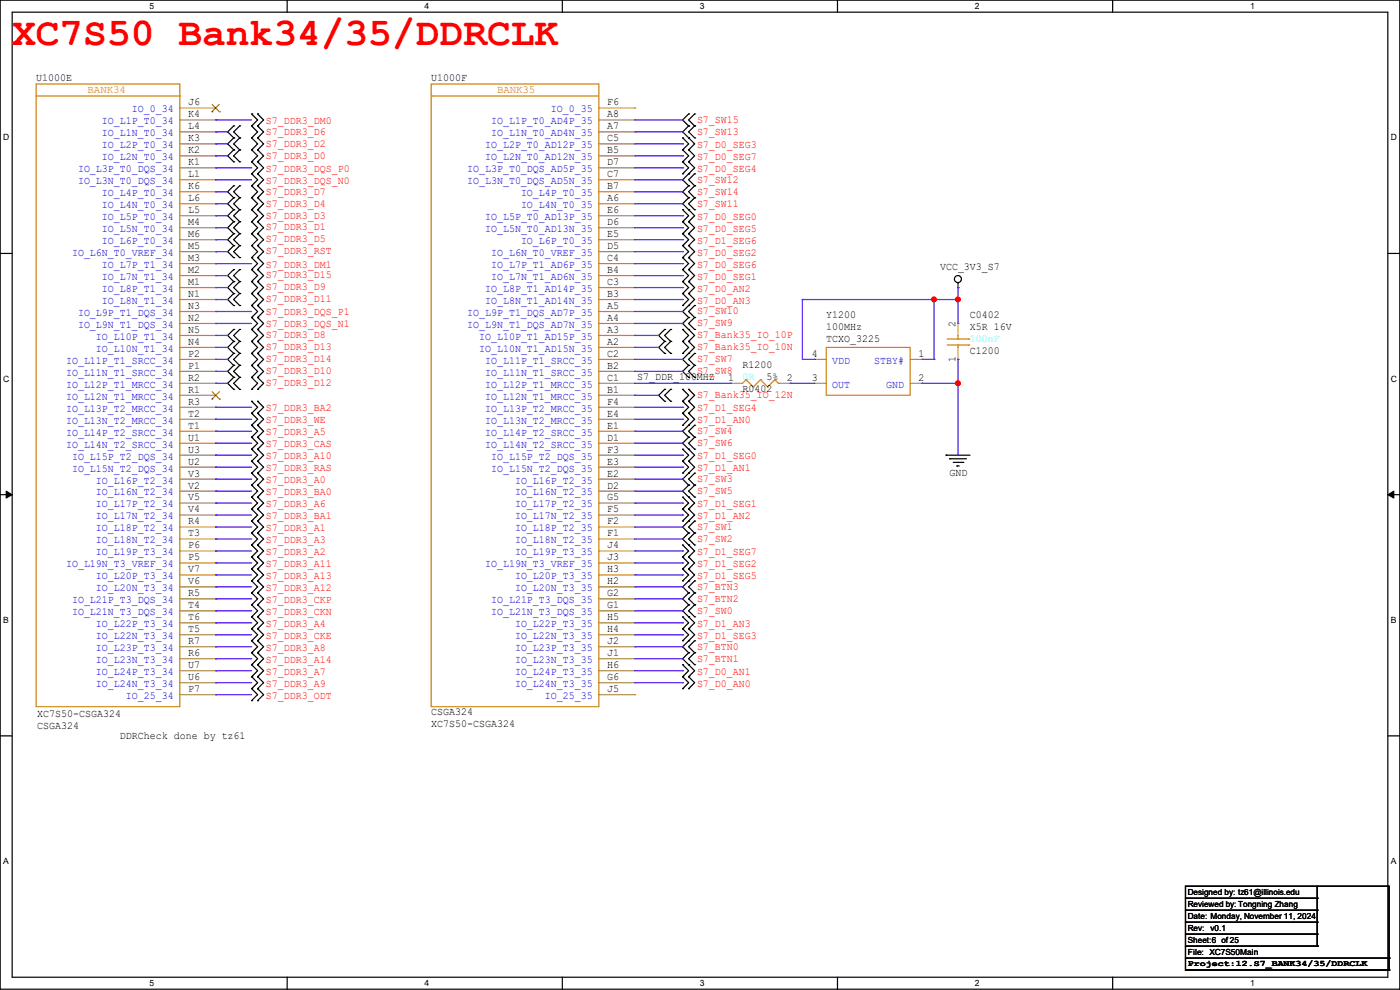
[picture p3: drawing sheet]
<svg xmlns="http://www.w3.org/2000/svg" width="297mm" height="210mm" viewBox="0 0 297 210" stroke-linecap="round" stroke-linejoin="round" font-family="sans-serif">
<path d="M0 0h297v209.8h-297zM2.6 2.6h291.8v204.7h-291.8z" fill="none" stroke="#000" stroke-width=".25"/>
<g fill="#fff">
<path d="M31.7 .3h1v2h-1z"/>
<path d="M31.7 207.6h1v1.9h-1z"/>
</g>
<path d="M60.9 0v2.6M60.9 207.3v2.5" fill="none" stroke="#000" stroke-width=".25"/>
<g fill="#fff">
<path d="M90.1 .3h1v2h-1z"/>
<path d="M90.1 207.6h1v1.9h-1z"/>
</g>
<path d="M119.3 0v2.6M119.3 207.3v2.5" fill="none" stroke="#000" stroke-width=".25"/>
<g fill="#fff">
<path d="M148.5 .3h.9v2h-.9z"/>
<path d="M148.5 207.6h.9v1.9h-.9z"/>
</g>
<path d="M177.7 0v2.6M177.7 207.3v2.5" fill="none" stroke="#000" stroke-width=".25"/>
<g fill="#fff">
<path d="M206.8 .3h1v2h-1z"/>
<path d="M206.8 207.6h1v1.9h-1z"/>
</g>
<path d="M236.1 0v2.6M236.1 207.3v2.5" fill="none" stroke="#000" stroke-width=".25"/>
<g fill="#fff">
<path d="M265.2 .3h1v2h-1z"/>
<path d="M265.2 207.6h1v1.9h-1z"/>
<path d="M.7 28.2h1.2v1.9h-1.2z"/>
<path d="M295.1 28.2h1.2v1.9h-1.2z"/>
<path d="M.7 79.3h1.2v2h-1.2z"/>
<path d="M295.1 79.3h1.2v2h-1.2z"/>
</g>
<path d="M0 53.8h2.6M294.4 53.8h2.6" fill="none" stroke="#000" stroke-width=".25"/>
<g fill="#fff">
<path d="M.7 130.5h1.2v2h-1.2z"/>
<path d="M295.1 130.5h1.1v2h-1.1z"/>
</g>
<path d="M0 104.9h2.6M294.4 104.9h2.6" fill="none" stroke="#000" stroke-width=".25"/>
<path d="M1.3 104.2l1.3 .7-1.3 .8zM294.4 104.9l1.3-.7v1.5z" fill="#000" stroke="#000" stroke-width=".21"/>
<g fill="#fff">
<path d="M.7 181.7h1.2v2h-1.2z"/>
<path d="M295.1 181.7h1.1v2h-1.1z"/>
</g>
<g fill="none" stroke="#000" stroke-width=".25">
<path d="M49.6 26.7h.1M49.6 29.3h.1M49.6 31.8h.1M49.6 34.3h.1M49.6 39.4h.1M49.6 26.7l-1.3 1.3 1.3 1.3M49.6 29.3l-1.3 1.2 1.3 1.3M49.6 31.8l-1.3 1.3 1.3 1.2M49.6 39.4l-1.3 1.3 1.3 1.3M50.8 29.3h.1M50.8 26.7h.1M50.8 31.8h.1"/>
<path d="M50.8 34.3h.1M50.8 39.4h.1M50.8 26.7l-1.2 1.3 1.2 1.3M50.8 31.8l-1.2 1.3 1.2 1.2M50.8 29.3l-1.2 1.2 1.2 1.3M50.8 39.4l-1.2 1.3 1.2 1.3M53.4 29.3h.1M53.4 26.7h.1M53.4 31.8h.1M53.4 34.3h.1M53.4 39.4h.1M53.4 36.9h.1"/>
<path d="M53.4 24.2h.1M53.4 31.8l1.3 1.3-1.3 1.2M53.4 26.7l1.3 1.3-1.3 1.3M53.4 34.3l1.3 1.3-1.3 1.3M53.4 24.2l1.3 1.2-1.3 1.3M53.4 29.3l1.3 1.2-1.3 1.3M53.4 39.4l1.3 1.3-1.3 1.3M53.4 36.9l1.3 1.2-1.3 1.3M54.7 29.3h.1M54.7 26.7h.1M54.7 31.8h.1M54.7 34.3h.1"/>
<path d="M54.7 39.4h.1M54.7 36.9h.1M54.7 24.2h.1M54.7 34.3l1.2 1.3-1.2 1.3M54.7 26.7l1.2 1.3-1.2 1.3M54.7 29.3l1.2 1.2-1.2 1.3M54.7 24.2l1.2 1.2-1.2 1.3M54.7 31.8l1.2 1.3-1.2 1.2M54.7 39.4l1.2 1.3-1.2 1.3M54.7 36.9l1.2 1.2-1.2 1.3M144.8 29.3h.1M144.8 31.8h.1"/>
<path d="M144.8 34.3h.1M144.8 36.9h.1M144.8 29.3l1.3 1.2-1.3 1.3M144.8 31.8l1.3 1.3-1.3 1.2M144.8 34.3l1.3 1.3-1.3 1.3M146.1 24.2h.1M146.1 26.7h.1M146.1 29.3h.1M146.1 36.9h.1M146.1 39.4h.1M146.1 31.8h.1M146.1 34.3h.1"/>
<path d="M146.1 24.2l-1.3 1.2 1.3 1.3M146.1 26.7l-1.3 1.3 2.6 2.5-1.3 1.3M146.1 39.4l-1.3 1.3 1.3 1.3M146.1 34.3l1.3 1.3-2.6 2.5 1.3 1.3M146.1 31.8l1.3 1.3-1.3 1.2M147.4 26.7h.1M147.4 24.2h.1M147.4 29.3h.1M147.4 39.4h.1M147.4 36.9h.1M147.4 24.2l-1.3 1.2 1.3 1.3M147.4 26.7l-1.3 1.3 1.3 1.3"/>
<path d="M147.4 39.4l-1.3 1.3 1.3 1.3M147.4 36.9l-1.3 1.2 1.3 1.3M49.6 42h.1M49.6 44.5h.1M49.6 47h.1M49.6 49.6h.1M49.6 52.1h.1M49.6 54.7h.1M49.6 57.2h.1M49.6 59.7h.1M49.6 47l-1.3 1.3 1.3 1.3M49.6 42l-1.3 1.2 1.3 1.3"/>
<path d="M49.6 49.6l-1.3 1.2 1.3 1.3M49.6 44.5l-1.3 1.3 1.3 1.2M49.6 52.1l-1.3 1.3 1.3 1.3M49.6 57.2l-1.3 1.3 1.3 1.2M49.6 59.7l-1.3 1.3 1.3 1.3M50.8 42h.1M50.8 44.5h.1M50.8 47h.1M50.8 49.6h.1M50.8 52.1h.1M50.8 54.7h.1M50.8 59.7h.1"/>
<path d="M50.8 57.2h.1M50.8 44.5l-1.2 1.3 1.2 1.2M50.8 42l-1.2 1.2 1.2 1.3M50.8 47l-1.2 1.3 1.2 1.3M50.8 49.6l-1.2 1.2 1.2 1.3M50.8 52.1l-1.2 1.3 1.2 1.3M50.8 57.2l-1.2 1.3 1.2 1.2M50.8 59.7l-1.2 1.3 1.2 1.3M53.4 42h.1M53.4 44.5h.1M53.4 47h.1M53.4 49.6h.1"/>
<path d="M53.4 52.1h.1M53.4 54.7h.1M53.4 59.7h.1M53.4 57.2h.1M53.4 44.5l1.3 1.3-1.3 1.2M53.4 47l1.3 1.3-1.3 1.3M53.4 42l1.3 1.2-1.3 1.3M53.4 49.6l1.3 1.2-1.3 1.3M53.4 52.1l1.3 1.3-1.3 1.3M53.4 54.7l1.3 1.2-1.3 1.3M53.4 57.2l1.3 1.3-1.3 1.2M53.4 59.7l1.3 1.3-1.3 1.3"/>
<path d="M54.7 42h.1M54.7 44.5h.1M54.7 47h.1M54.7 49.6h.1M54.7 52.1h.1M54.7 54.7h.1M54.7 59.7h.1M54.7 57.2h.1M54.7 47l1.2 1.3-1.2 1.3M54.7 49.6l1.2 1.2-1.2 1.3M54.7 42l1.2 1.2-1.2 1.3M54.7 52.1l1.2 1.3-1.2 1.3"/>
<path d="M54.7 44.5l1.2 1.3-1.2 1.2M54.7 54.7l1.2 1.2-1.2 1.3M54.7 57.2l1.2 1.3-1.2 1.2M54.7 59.7l1.2 1.3-1.2 1.3M144.8 44.5h.1M144.8 47h.1M144.8 49.6h.1M144.8 52.1h.1M144.8 54.7h.1M144.8 57.2h.1M144.8 59.7h.1M144.8 44.5l1.3 1.3-1.3 1.2"/>
<path d="M144.8 47l1.3 1.3-1.3 1.3M144.8 49.6l1.3 1.2-1.3 1.3M144.8 52.1l1.3 1.3-1.3 1.3M144.8 54.7l1.3 1.2-1.3 1.3M144.8 57.2l1.3 1.3-1.3 1.2M144.8 59.7l1.3 1.3-1.3 1.3M146.1 42h.1M146.1 44.5h.1M146.1 47h.1M146.1 49.6h.1M146.1 52.1h.1M146.1 54.7h.1"/>
<path d="M146.1 57.2h.1M146.1 59.7h.1M146.1 42l-1.3 1.2 2.6 2.6-1.3 1.2M146.1 54.7l1.3 1.2-1.3 1.3M146.1 47l1.3 1.3-1.3 1.3M146.1 49.6l1.3 1.2-1.3 1.3M146.1 52.1l1.3 1.3-1.3 1.3M146.1 57.2l1.3 1.3-1.3 1.2M146.1 59.7l1.3 1.3-1.3 1.3M147.4 42h.1M147.4 44.5h.1M147.4 42l-1.3 1.2 1.3 1.3"/>
<path d="M203.2 60v1M49.6 62.3h.1M49.6 64.8h.1M49.6 69.9h.1M49.6 72.4h.1M49.6 75h.1M49.6 77.5h.1M49.6 72.4l-1.3 1.3 1.3 1.3M49.6 75l-1.3 1.2 1.3 1.3M49.6 62.3l-1.3 1.2 1.3 1.3M49.6 69.9l-1.3 1.3 1.3 1.2M49.6 77.5l-1.3 1.3 1.3 1.3"/>
<path d="M50.8 62.3h.1M50.8 64.8h.1M50.8 72.4h.1M50.8 69.9h.1M50.8 75h.1M50.8 77.5h.1M50.8 69.9l-1.2 1.3 1.2 1.2M50.8 72.4l-1.2 1.3 1.2 1.3M50.8 62.3l-1.2 1.2 1.2 1.3M50.8 75l-1.2 1.2 1.2 1.3M50.8 77.5l-1.2 1.3 1.2 1.3M53.4 64.8h.1"/>
<path d="M53.4 67.4h.1M53.4 69.9h.1M53.4 62.3h.1M53.4 72.4h.1M53.4 75h.1M53.4 77.5h.1M53.4 64.8l1.3 1.3-1.3 1.3M53.4 67.4l1.3 1.2-1.3 1.3M53.4 62.3l1.3 1.2-1.3 1.3M53.4 75l1.3 1.2-1.3 1.3M53.4 69.9l1.3 1.3-1.3 1.2M53.4 77.5l1.3 1.3-1.3 1.3"/>
<path d="M53.4 72.4l1.3 1.3-1.3 1.3M54.7 64.8h.1M54.7 67.4h.1M54.7 69.9h.1M54.7 62.3h.1M54.7 72.4h.1M54.7 75h.1M54.7 77.5h.1M54.7 64.8l1.2 1.3-1.2 1.3M54.7 67.4l1.2 1.2-1.2 1.3M54.7 62.3l1.2 1.2-1.2 1.3M54.7 77.5l1.2 1.3-1.2 1.3"/>
<path d="M54.7 69.9l1.2 1.3-1.2 1.2M54.7 72.4l1.2 1.3-1.2 1.3M54.7 75l1.2 1.2-1.2 1.3M141 69.9h.1M141 72.4h.1M141 75h.1M141 69.9l-1.3 1.3 1.3 1.2M141 72.4l-1.3 1.3 1.3 1.3M142.3 72.4h.1M142.3 69.9h.1M142.3 75h.1M142.3 69.9l-1.3 1.3 1.3 1.2"/>
<path d="M142.3 72.4l-1.3 1.3 1.3 1.3M144.8 62.3h.1M144.8 64.8h.1M144.8 72.4h.1M144.8 69.9h.1M144.8 75h.1M144.8 62.3l1.3 1.2-1.3 1.3M144.8 69.9l1.3 1.3-1.3 1.2M144.8 72.4l1.3 1.3-1.3 1.3M146.1 64.8h.1M146.1 67.4h.1M146.1 69.9h.1"/>
<path d="M146.1 75h.1M146.1 77.5h.1M146.1 62.3h.1M146.1 72.4h.1M146.1 62.3l1.3 1.2-2.6 2.6 1.3 1.3M146.1 67.4l-1.3 1.2 2.6 2.6-1.3 1.2M146.1 72.4l1.3 1.3-2.6 2.5 1.3 1.3M146.1 77.5l-1.3 1.3 1.3 1.3M147.4 67.4h.1M147.4 64.8h.1M147.4 69.9h.1M147.4 77.5h.1"/>
<path d="M147.4 75h.1M147.4 64.8l-1.3 1.3 1.3 1.3M147.4 67.4l-1.3 1.2 1.3 1.3M147.4 75l-1.3 1.2 1.3 1.3M147.4 77.5l-1.3 1.3 1.3 1.3M203.2 61h.1M49.6 80.1h.1M49.6 82.6h.1M49.6 80.1l-1.3 1.2 1.3 1.3M50.8 80.1h.1M50.8 82.6h.1M50.8 80.1l-1.2 1.2 1.2 1.3"/>
<path d="M53.4 80.1h.1M53.4 82.6h.1M53.4 85.1h.1M53.4 87.7h.1M53.4 90.2h.1M53.4 92.8h.1M53.4 95.3h.1M53.4 97.8h.1M53.4 80.1l1.3 1.2-1.3 1.3M53.4 85.1l1.3 1.3-1.3 1.3M53.4 87.7l1.3 1.2-1.3 1.3M53.4 92.8l1.3 1.2-1.3 1.3"/>
<path d="M53.4 97.8l1.3 1.3-1.3 1.3M53.4 90.2l1.3 1.3-1.3 1.3M53.4 95.3l1.3 1.3-1.3 1.2M54.7 80.1h.1M54.7 82.6h.1M54.7 85.1h.1M54.7 87.7h.1M54.7 90.2h.1M54.7 92.8h.1M54.7 95.3h.1M54.7 97.8h.1M54.7 80.1l1.2 1.2-1.2 1.3"/>
<path d="M54.7 85.1l1.2 1.3-1.2 1.3M54.7 87.7l1.2 1.2-1.2 1.3M54.7 92.8l1.2 1.2-1.2 1.3M54.7 97.8l1.2 1.3-1.2 1.3M54.7 90.2l1.2 1.3-1.2 1.3M54.7 95.3l1.2 1.3-1.2 1.2M141 82.6h.1M141 85.1h.1M141 82.6l-1.3 1.3 1.3 1.2M142.3 85.1h.1M142.3 82.6h.1M142.3 82.6l-1.3 1.3 1.3 1.2"/>
<path d="M144.8 85.1h.1M144.8 87.7h.1M144.8 90.2h.1M144.8 95.3h.1M144.8 97.8h.1M144.8 82.6h.1M144.8 85.1l1.3 1.3-1.3 1.3M144.8 87.7l1.3 1.2-1.3 1.3M144.8 95.3l1.3 1.3-1.3 1.2M144.8 97.8l1.3 1.3-1.3 1.3M144.8 82.6l1.3 1.3-1.3 1.2M146.1 80.1h.1"/>
<path d="M146.1 90.2h.1M146.1 92.8h.1M146.1 95.3h.1M146.1 85.1h.1M146.1 87.7h.1M146.1 97.8h.1M146.1 82.6h.1M146.1 87.7l1.3 1.2-2.6 2.6 1.3 1.3M146.1 92.8l-1.3 1.2 2.6 2.6-1.3 1.2M146.1 97.8l1.3 1.3-2.6 2.5 1.3 1.3M146.1 85.1l1.3 1.3-1.3 1.3M146.1 82.6l1.3 1.3-1.3 1.2"/>
<path d="M147.4 80.1h.1M147.4 92.8h.1M147.4 90.2h.1M147.4 95.3h.1M147.4 90.2l-1.3 1.3 1.3 1.3M147.4 92.8l-1.3 1.2 1.3 1.3M200.7 96.6h.1M200.7 96.6h5.1M201.5 97.3h.1M201.5 97.3h3.5M202.2 98.1h2.1M203 98.8h.1"/>
<path d="M203 98.8h.5M204.3 98.1h.1M53.4 108h.1M53.4 110.5h.1M53.4 102.9h.1M53.4 105.5h.1M53.4 100.4h.1M53.4 113.1h.1M53.4 115.6h.1M53.4 118.2h.1M53.4 108l1.3 1.3-1.3 1.2M53.4 102.9l1.3 1.3-1.3 1.3"/>
<path d="M53.4 100.4l1.3 1.2-1.3 1.3M53.4 105.5l1.3 1.2-1.3 1.3M53.4 110.5l1.3 1.3-1.3 1.3M53.4 113.1l1.3 1.2-1.3 1.3M53.4 115.6l1.3 1.3-1.3 1.3M53.4 118.2l1.3 1.2-1.3 1.3M54.7 108h.1M54.7 110.5h.1M54.7 102.9h.1M54.7 105.5h.1M54.7 100.4h.1M54.7 113.1h.1"/>
<path d="M54.7 115.6h.1M54.7 118.2h.1M54.7 108l1.2 1.3-1.2 1.2M54.7 102.9l1.2 1.3-1.2 1.3M54.7 100.4l1.2 1.2-1.2 1.3M54.7 105.5l1.2 1.2-1.2 1.3M54.7 110.5l1.2 1.3-1.2 1.3M54.7 113.1l1.2 1.2-1.2 1.3M54.7 115.6l1.2 1.3-1.2 1.3M54.7 118.2l1.2 1.2-1.2 1.3M144.8 100.4h.1M144.8 105.5h.1"/>
<path d="M144.8 108h.1M144.8 110.5h.1M144.8 115.6h.1M144.8 118.2h.1M144.8 105.5l1.3 1.2-1.3 1.3M144.8 108l1.3 1.3-1.3 1.2M144.8 115.6l1.3 1.3-1.3 1.3M144.8 118.2l1.3 1.2-1.3 1.3M146.1 100.4h.1M146.1 102.9h.1M146.1 105.5h.1M146.1 110.5h.1"/>
<path d="M146.1 113.1h.1M146.1 115.6h.1M146.1 108h.1M146.1 118.2h.1M146.1 102.9l-1.3 1.3 2.6 2.5-1.3 1.3M146.1 108l1.3 1.3-2.6 2.5 1.3 1.3M146.1 113.1l-1.3 1.2 1.3 1.3M146.1 115.6l1.3 1.3-1.3 1.3M146.1 118.2l1.3 1.2-1.3 1.3M147.4 102.9h.1M147.4 100.4h.1M147.4 105.5h.1"/>
<path d="M147.4 113.1h.1M147.4 110.5h.1M147.4 115.6h.1M147.4 100.4l-1.3 1.2 1.3 1.3M147.4 102.9l-1.3 1.3 1.3 1.3M147.4 110.5l-1.3 1.3 1.3 1.3M147.4 113.1l-1.3 1.2 1.3 1.3M53.4 133.4h.1M53.4 135.9h.1M53.4 120.7h.1M53.4 123.2h.1M53.4 125.8h.1"/>
<path d="M53.4 128.3h.1M53.4 130.9h.1M53.4 138.5h.1M53.4 133.4l1.3 1.3-1.3 1.2M53.4 120.7l1.3 1.3-1.3 1.2M53.4 123.2l1.3 1.3-1.3 1.3M53.4 125.8l1.3 1.2-1.3 1.3M53.4 128.3l1.3 1.3-1.3 1.3M53.4 130.9l1.3 1.2-1.3 1.3M53.4 135.9l1.3 1.3-1.3 1.3M53.4 138.5l1.3 1.2-1.3 1.3M54.7 133.4h.1"/>
<path d="M54.7 135.9h.1M54.7 120.7h.1M54.7 123.2h.1M54.7 125.8h.1M54.7 128.3h.1M54.7 130.9h.1M54.7 138.5h.1M54.7 133.4l1.2 1.3-1.2 1.2M54.7 120.7l1.2 1.3-1.2 1.2M54.7 123.2l1.2 1.3-1.2 1.3M54.7 125.8l1.2 1.2-1.2 1.3M54.7 128.3l1.2 1.3-1.2 1.3"/>
<path d="M54.7 130.9l1.2 1.2-1.2 1.3M54.7 135.9l1.2 1.3-1.2 1.3M54.7 138.5l1.2 1.2-1.2 1.3M144.8 120.7h.1M144.8 123.2h.1M144.8 130.9h.1M144.8 133.4h.1M144.8 135.9h.1M144.8 120.7l1.3 1.3-1.3 1.2M144.8 130.9l1.3 1.2-1.3 1.3M144.8 133.4l1.3 1.3-1.3 1.2M146.1 128.3h.1"/>
<path d="M146.1 130.9h.1M146.1 135.9h.1M146.1 138.5h.1M146.1 123.2h.1M146.1 125.8h.1M146.1 120.7h.1M146.1 133.4h.1M146.1 128.3l-1.3 1.3 2.6 2.5-1.3 1.3M146.1 133.4l1.3 1.3-2.6 2.5 1.3 1.3M146.1 138.5l-1.3 1.2 2.6 2.6-1.3 1.3M146.1 120.7l1.3 1.3-2.6 2.5 1.3 1.3M146.1 125.8l-1.3 1.2 1.3 1.3"/>
<path d="M147.4 130.9h.1M147.4 128.3h.1M147.4 138.5h.1M147.4 135.9h.1M147.4 125.8h.1M147.4 123.2h.1M147.4 128.3l-1.3 1.3 1.3 1.3M147.4 135.9l-1.3 1.3 1.3 1.3M147.4 138.5l-1.3 1.2 1.3 1.3M147.4 123.2l-1.3 1.3 1.3 1.3M147.4 125.8l-1.3 1.2 1.3 1.3M0 156.1h2.6"/>
<path d="M53.4 141h.1M53.4 143.6h.1M53.4 146.1h.1M53.4 148.6h.1M53.4 141l1.3 1.3-1.3 1.3M53.4 143.6l1.3 1.2-1.3 1.3M53.4 146.1l1.3 1.3-1.3 1.2M54.7 141h.1M54.7 143.6h.1M54.7 146.1h.1M54.7 148.6h.1M54.7 141l1.2 1.3-1.2 1.3"/>
<path d="M54.7 143.6l1.2 1.2-1.2 1.3M54.7 146.1l1.2 1.3-1.2 1.2M144.8 141h.1M144.8 143.6h.1M144.8 146.1h.1M144.8 141l1.3 1.3-1.3 1.3M144.8 143.6l1.3 1.2-1.3 1.3M146.1 141h.1M146.1 143.6h.1M146.1 146.1h.1M146.1 143.6l1.3 1.2-1.3 1.3M147.4 141h.1"/>
<path d="M294.4 156.1h2.6M251.5 188h43.2v17.8h-43.2zM251.5 190.5h27.9M251.5 193.1h27.9M251.5 195.6h27.9M251.5 198.2h27.9M279.4 190.5h.1M279.4 193.1h.1M279.4 195.6h.1M279.4 198.2h.1M279.4 188v12.7M251.5 203.2h43.2"/>
<path d="M251.5 200.7h27.9M251.5 205.8h43.2M279.4 200.7h.1M294.7 203.2h.1M294.7 205.8h.1"/>
<circle cx="203.2" cy="59.2" r=".74"/>
</g>
<g fill="none" stroke="#cc8006" stroke-width=".25">
<path d="M7.7 17.8h30.4v132.1h-30.4zM91.5 17.8h35.5v132.1h-35.5zM7.7 20.4h30.4M38.1 20.4h.1M91.5 20.4h.1M91.5 20.4h35.5M175.3 73.7h17.8v10.2h-17.8zM201 71.9h4.5M201 73.2h4.5M203.2 73.2h.1M203.2 71.9h.1M203.2 71.2v.7"/>
<path d="M203.2 73.2v.5M205.5 71.9h.1M205.5 73.2h.1M158.3 80.6h.1M158.3 80.6l-.8 .7M158.3 80.6l1.5 1.5M159.8 82.1h.1M161.3 80.6h.1M161.3 80.6l-1.5 1.5M161.3 80.6l1.6 1.5M162.9 82.1h.1M164.4 80.6h.1"/>
<path d="M164.4 80.6l-1.5 1.5M164.4 80.6l.7 .7M165.1 81.3h.1"/>
</g>
<g fill="none" stroke="#a84" stroke-width=".25">
<path d="M38.1 22.9h7.7M38.1 25.4h7.7M38.1 28h7.7M38.1 30.5h7.7M38.1 33.1h7.7M38.1 35.6h7.7M38.1 38.1h7.7M45.8 22.9h.1M45.8 25.4h.1M45.8 28h.1M45.8 30.5h.1M45.8 33.1h.1"/>
<path d="M45.8 35.6h.1M45.8 38.1h.1M127 22.9h7.7M127 25.4h7.7M127 28h7.7M127 30.5h7.7M127 33.1h7.7M127 35.6h7.7M127 38.1h7.7M134.7 22.9h.1M134.7 25.4h.1M134.7 28h.1"/>
<path d="M134.7 30.5h.1M134.7 33.1h.1M134.7 35.6h.1M134.7 38.1h.1M38.1 40.7h7.7M38.1 43.2h7.7M38.1 45.8h7.7M38.1 48.3h7.7M38.1 50.8h7.7M38.1 53.4h7.7M38.1 55.9h7.7M38.1 58.5h7.7"/>
<path d="M45.8 40.7h.1M45.8 43.2h.1M45.8 45.8h.1M45.8 48.3h.1M45.8 50.8h.1M45.8 53.4h.1M45.8 55.9h.1M45.8 58.5h.1M127 40.7h7.7M127 43.2h7.7M127 45.8h7.7M127 48.3h7.7"/>
<path d="M127 50.8h7.7M127 53.4h7.7M127 55.9h7.7M127 58.5h7.7M134.7 40.7h.1M134.7 43.2h.1M134.7 45.8h.1M134.7 48.3h.1M134.7 50.8h.1M134.7 53.4h.1M134.7 55.9h.1M134.7 58.5h.1"/>
<path d="M38.1 76.2h7.7M38.1 61h7.7M38.1 63.5h7.7M38.1 66.1h7.7M38.1 68.6h7.7M38.1 71.2h7.7M38.1 73.7h7.7M38.1 78.8h7.7M45.8 61h.1M45.8 63.5h.1M45.8 66.1h.1M45.8 68.6h.1"/>
<path d="M45.8 71.2h.1M45.8 73.7h.1M45.8 76.2h.1M45.8 78.8h.1M127 76.2h7.7M127 61h7.7M127 63.5h7.7M127 66.1h7.7M127 68.6h7.7M127 71.2h7.7M127 73.7h7.7M127 78.8h7.7"/>
<path d="M134.7 61h.1M134.7 63.5h.1M134.7 66.1h.1M134.7 68.6h.1M134.7 71.2h.1M134.7 73.7h.1M134.7 76.2h.1M134.7 78.8h.1M172.8 76.2h.1M172.8 76.2h2.5M193.1 76.2h2.5M195.6 76.2h.1"/>
<path d="M203.2 76.2h.1M203.2 68.6h.1M203.2 68.6v2.6M203.2 73.7v2.5M38.1 81.3h7.7M38.1 83.9h7.7M38.1 86.4h7.7M38.1 88.9h7.7M38.1 91.5h7.7M38.1 94h7.7M38.1 96.6h7.7M38.1 99.1h7.7"/>
<path d="M45.8 81.3h.1M45.8 83.9h.1M45.8 86.4h.1M45.8 88.9h.1M45.8 91.5h.1M45.8 94h.1M45.8 96.6h.1M45.8 99.1h.1M127 81.3h7.7M127 83.9h7.7M127 86.4h7.7M127 88.9h7.7"/>
<path d="M127 91.5h7.7M127 94h7.7M127 96.6h7.7M127 99.1h7.7M134.7 81.3h.1M134.7 83.9h.1M134.7 86.4h.1M134.7 88.9h.1M134.7 91.5h.1M134.7 94h.1M134.7 96.6h.1M134.7 99.1h.1"/>
<path d="M155 81.3h.1M155 81.3h2.5M165.1 81.3h2.6M167.7 81.3h.1M172.8 81.3h.1M172.8 81.3h2.5M193.1 81.3h2.5M195.6 81.3h.1M38.1 101.6h7.7M38.1 104.2h7.7M38.1 106.7h7.7M38.1 109.3h7.7"/>
<path d="M38.1 111.8h7.7M38.1 114.3h7.7M38.1 116.9h7.7M38.1 119.4h7.7M45.8 101.6h.1M45.8 104.2h.1M45.8 106.7h.1M45.8 109.3h.1M45.8 111.8h.1M45.8 114.3h.1M45.8 116.9h.1M45.8 119.4h.1"/>
<path d="M127 101.6h7.7M127 104.2h7.7M127 106.7h7.7M127 109.3h7.7M127 111.8h7.7M127 114.3h7.7M127 116.9h7.7M127 119.4h7.7M134.7 101.6h.1M134.7 104.2h.1M134.7 106.7h.1M134.7 109.3h.1"/>
<path d="M134.7 111.8h.1M134.7 114.3h.1M134.7 116.9h.1M134.7 119.4h.1M38.1 122h7.7M38.1 124.5h7.7M38.1 127h7.7M38.1 129.6h7.7M38.1 132.1h7.7M38.1 134.7h7.7M38.1 137.2h7.7M38.1 139.7h7.7"/>
<path d="M45.8 122h.1M45.8 124.5h.1M45.8 127h.1M45.8 129.6h.1M45.8 132.1h.1M45.8 134.7h.1M45.8 137.2h.1M45.8 139.7h.1M127 122h7.7M127 124.5h7.7M127 127h7.7M127 129.6h7.7"/>
<path d="M127 132.1h7.7M127 134.7h7.7M127 137.2h7.7M127 139.7h7.7M134.7 122h.1M134.7 124.5h.1M134.7 127h.1M134.7 129.6h.1M134.7 132.1h.1M134.7 134.7h.1M134.7 137.2h.1M134.7 139.7h.1"/>
<path d="M38.1 142.3h7.7M38.1 144.8h7.7M38.1 147.4h7.7M45.8 142.3h.1M45.8 144.8h.1M45.8 147.4h.1M127 142.3h7.7M127 144.8h7.7M127 147.4h7.7M134.7 142.3h.1M134.7 144.8h.1M134.7 147.4h.1"/>
</g>
<path d="M45 23.7h.1M45 22.1l1.6 1.6M46.5 22.1l-1.5 1.6M46.6 23.7h.1M45 84.7h.1M45 83.1l1.6 1.6M46.5 83.1l-1.5 1.6M46.6 84.7h.1" fill="none" stroke="#804000" stroke-width=".21"/>
<g fill="none" stroke="#4200ff" stroke-width=".25">
<path d="M45.8 28h.1M45.8 30.5h.1M45.8 33.1h.1M45.8 35.6h.1M45.8 38.1h.1M45.8 25.4h.1M45.8 28h2.5M45.8 30.5h2.5M45.8 33.1h2.5M45.8 35.6h7.6M45.8 38.1h7.6M45.8 25.4h7.6"/>
<path d="M134.7 28h10.1M134.7 30.5h10.1M134.7 33.1h10.1M134.7 35.6h10.1M134.7 38.1h10.1M134.7 25.4h10.1M144.8 25.4h.1M144.8 28h.1M144.8 38.1h.1M144.8 30.5h.1M144.8 33.1h.1M144.8 35.6h.1"/>
<path d="M45.8 40.7h.1M45.8 43.2h.1M45.8 45.8h.1M45.8 48.3h.1M45.8 50.8h.1M45.8 53.4h.1M45.8 55.9h.1M45.8 58.5h.1M45.8 40.7h2.5M45.8 43.2h2.5M45.8 45.8h2.5M45.8 48.3h2.5"/>
<path d="M45.8 50.8h2.5M45.8 53.4h2.5M45.8 55.9h7.6M45.8 58.5h2.5M134.7 40.7h10.1M134.7 43.2h10.1M134.7 45.8h10.1M134.7 48.3h10.1M134.7 50.8h10.1M134.7 53.4h10.1M134.7 55.9h10.1M134.7 58.5h10.1"/>
<path d="M144.8 40.7h.1M144.8 43.2h.1M144.8 45.8h.1M144.8 48.3h.1M144.8 50.8h.1M144.8 53.4h.1M144.8 55.9h.1M144.8 58.5h.1M45.8 66.1h.1M45.8 68.6h.1M45.8 61h.1M45.8 63.5h.1"/>
<path d="M45.8 71.2h.1M45.8 73.7h.1M45.8 76.2h.1M45.8 78.8h.1M45.8 66.1h7.6M45.8 68.6h7.6M45.8 61h2.5M45.8 63.5h2.5M45.8 71.2h2.5M45.8 73.7h2.5M45.8 76.2h2.5M45.8 78.8h2.5"/>
<path d="M134.7 71.2h.1M134.7 73.7h.1M134.7 66.1h10.1M134.7 68.6h10.1M134.7 61h10.1M134.7 63.5h10.1M134.7 71.2h5M134.7 73.7h5M134.7 76.2h10.1M134.7 78.8h10.1M144.8 66.1h.1M144.8 68.6h.1"/>
<path d="M144.8 76.2h.1M144.8 78.8h.1M144.8 61h.1M144.8 63.5h.1M170.2 63.5h.1M170.2 63.5h33M170.2 63.5v12.7h2.6M172.8 76.2h.1M195.6 76.2h2.6M198.2 63.5h.1M198.2 76.2h.1M198.2 63.5v12.7"/>
<path d="M203.2 61h.1M203.2 63.5h.1M203.2 76.2h.1M203.2 61v7.6M203.2 76.2v20.4M45.8 81.3h.1M45.8 86.4h.1M45.8 88.9h.1M45.8 94h.1M45.8 99.1h.1M45.8 91.5h.1M45.8 96.6h.1"/>
<path d="M45.8 81.3h2.5M45.8 86.4h7.6M45.8 88.9h7.6M45.8 94h7.6M45.8 99.1h7.6M45.8 91.5h7.6M45.8 96.6h7.6M134.7 83.9h.1M134.7 81.3h20.3M134.7 86.4h10.1M134.7 88.9h10.1M134.7 94h10.1"/>
<path d="M134.7 99.1h10.1M134.7 91.5h10.1M134.7 96.6h10.1M134.7 83.9h5M144.8 91.5h.1M144.8 94h.1M144.8 86.4h.1M144.8 88.9h.1M144.8 96.6h.1M144.8 99.1h.1M155 81.3h.1M167.7 81.3h.1"/>
<path d="M167.7 81.3h5.1M195.6 81.3h.1M195.6 81.3h7.6M203.2 81.3h.1M45.8 109.3h.1M45.8 104.2h.1M45.8 101.6h.1M45.8 106.7h.1M45.8 111.8h.1M45.8 114.3h.1M45.8 116.9h.1M45.8 119.4h.1"/>
<path d="M45.8 109.3h7.6M45.8 104.2h7.6M45.8 101.6h7.6M45.8 106.7h7.6M45.8 111.8h7.6M45.8 114.3h7.6M45.8 116.9h7.6M45.8 119.4h7.6M134.7 109.3h10.1M134.7 104.2h10.1M134.7 101.6h10.1M134.7 106.7h10.1"/>
<path d="M134.7 111.8h10.1M134.7 114.3h10.1M134.7 116.9h10.1M134.7 119.4h10.1M144.8 101.6h.1M144.8 104.2h.1M144.8 111.8h.1M144.8 114.3h.1M144.8 106.7h.1M144.8 109.3h.1M144.8 116.9h.1M144.8 119.4h.1"/>
<path d="M45.8 134.7h.1M45.8 122h.1M45.8 124.5h.1M45.8 127h.1M45.8 129.6h.1M45.8 132.1h.1M45.8 137.2h.1M45.8 139.7h.1M45.8 134.7h7.6M45.8 122h7.6M45.8 124.5h7.6M45.8 127h7.6"/>
<path d="M45.8 129.6h7.6M45.8 132.1h7.6M45.8 137.2h7.6M45.8 139.7h7.6M134.7 134.7h10.1M134.7 122h10.1M134.7 124.5h10.1M134.7 127h10.1M134.7 129.6h10.1M134.7 132.1h10.1M134.7 137.2h10.1M134.7 139.7h10.1"/>
<path d="M144.8 129.6h.1M144.8 137.2h.1M144.8 139.7h.1M144.8 124.5h.1M144.8 127h.1M144.8 122h.1M144.8 132.1h.1M144.8 134.7h.1M45.8 142.3h.1M45.8 144.8h.1M45.8 147.4h.1M45.8 142.3h7.6"/>
<path d="M45.8 144.8h7.6M45.8 147.4h7.6M134.7 142.3h10.1M134.7 144.8h10.1M144.8 142.3h.1M144.8 144.8h.1"/>
</g>
<g fill="#f00" stroke="#f00" stroke-width=".25">
<circle cx="198.1" cy="63.5" r=".49"/>
<circle cx="203.2" cy="63.5" r=".49"/>
<circle cx="203.2" cy="81.3" r=".49"/>
</g>
<text font-size="8.4" fill="#f00" x="2.6" y="9.6">XC7S50 Bank34/35/DDRCLK</text>
<g font-size="2.3">
<text x="7.7" y="17.1">U1000E</text>
<text x="91.5" y="17.1">U1000F</text>
<text x="39.9" y="22.4">J6</text>
<text x="128.8" y="22.4">F6</text>
<text x="39.9" y="24.9">K4</text>
<text x="39.9" y="27.4">L4</text>
<text x="39.9" y="30">K3</text>
<text x="128.8" y="24.9">A8</text>
<text x="128.8" y="27.4">A7</text>
<text x="128.8" y="30">C5</text>
<text x="39.9" y="32.5">K2</text>
<text x="39.9" y="35.1">K1</text>
<text x="128.8" y="32.5">B5</text>
<text x="128.8" y="35.1">D7</text>
<text x="39.9" y="37.6">L1</text>
<text x="39.9" y="40.1">K6</text>
<text x="128.8" y="37.6">C7</text>
<text x="128.8" y="40.1">B7</text>
<text x="39.9" y="42.7">L6</text>
<text x="39.9" y="45.2">L5</text>
<text x="39.9" y="47.8">M4</text>
<text x="128.8" y="42.7">A6</text>
<text x="128.8" y="45.2">E6</text>
<text x="128.8" y="47.8">D6</text>
<text x="39.9" y="50.3">M6</text>
<text x="39.9" y="52.8">M5</text>
<text x="128.8" y="50.3">E5</text>
<text x="128.8" y="52.8">D5</text>
<text x="39.9" y="55.4">M3</text>
<text x="39.9" y="57.9">M2</text>
<text x="128.8" y="55.4">C4</text>
<text x="128.8" y="57.9">B4</text>
<text x="199.4" y="57.3">VCC_3V3_S7</text>
<text x="39.9" y="60.5">M1</text>
<text x="39.9" y="63">N1</text>
<text x="39.9" y="65.5">N3</text>
<text x="128.8" y="60.5">C3</text>
<text x="128.8" y="63">B3</text>
<text x="128.8" y="65.5">A5</text>
<text x="39.9" y="68.1">N2</text>
<text x="39.9" y="70.6">N5</text>
<text x="128.8" y="68.1">A4</text>
<text x="128.8" y="70.6">A3</text>
<text x="175.3" y="67.4">Y1200</text>
<text x="175.3" y="70">100MHz</text>
<text x="202.7" y="69.4" transform="rotate(-90 202.7 69.4)">2</text>
<text x="205.8" y="67.4">C0402</text>
<text x="205.8" y="70">X5R 16V</text>
<text x="39.9" y="73.2">N4</text>
<text x="39.9" y="75.7">P2</text>
<text x="128.8" y="73.2">A2</text>
<text x="128.8" y="75.7">C2</text>
<text x="172.3" y="75.7">4</text>
<text x="175.3" y="72.5">TCXO_3225</text>
<text x="194.9" y="75.7">1</text>
<text x="202.7" y="76.8" transform="rotate(-90 202.7 76.8)">1</text>
<text x="205.8" y="75.1">C1200</text>
<text x="39.9" y="78.2">P1</text>
<text x="39.9" y="80.8">R2</text>
<text x="39.9" y="83.3">R1</text>
<text x="128.8" y="78.2">B2</text>
<text x="128.8" y="80.8">C1</text>
<text x="128.8" y="83.3">B1</text>
<text x="135.2" y="80.6">S7_DDR_100MHZ</text>
<text x="154.5" y="80.8">1</text>
<text x="157.5" y="78.1">R1200</text>
<text x="157.5" y="83.2">R0402</text>
<text x="162.6" y="80.6">5%</text>
<text x="166.9" y="80.8">2</text>
<text x="172.3" y="80.8">3</text>
<text x="194.9" y="80.8">2</text>
<text x="39.9" y="85.9">R3</text>
<text x="39.9" y="88.4">T2</text>
<text x="128.8" y="85.9">F4</text>
<text x="128.8" y="88.4">E4</text>
<text x="39.9" y="90.9">T1</text>
<text x="39.9" y="93.5">U1</text>
<text x="128.8" y="90.9">E1</text>
<text x="128.8" y="93.5">D1</text>
<text x="39.9" y="96">U3</text>
<text x="39.9" y="98.6">U2</text>
<text x="39.9" y="101.1">V3</text>
<text x="128.8" y="96">F3</text>
<text x="128.8" y="98.6">E3</text>
<text x="128.8" y="101.1">E2</text>
<text x="201.5" y="101">GND</text>
<text x="39.9" y="103.6">V2</text>
<text x="39.9" y="106.2">V5</text>
<text x="128.8" y="103.6">D2</text>
<text x="128.8" y="106.2">G5</text>
<text x="39.9" y="108.7">V4</text>
<text x="39.9" y="111.3">R4</text>
<text x="39.9" y="113.8">T3</text>
<text x="128.8" y="108.7">F5</text>
<text x="128.8" y="111.3">F2</text>
<text x="128.8" y="113.8">F1</text>
<text x="39.9" y="116.3">P6</text>
<text x="39.9" y="118.9">P5</text>
<text x="128.8" y="116.3">J4</text>
<text x="128.8" y="118.9">J3</text>
<text x="39.9" y="121.4">V7</text>
<text x="39.9" y="124">V6</text>
<text x="128.8" y="121.4">H3</text>
<text x="128.8" y="124">H2</text>
<text x="39.9" y="126.5">R5</text>
<text x="39.9" y="129">T4</text>
<text x="39.9" y="131.6">T6</text>
<text x="128.8" y="126.5">G2</text>
<text x="128.8" y="129">G1</text>
<text x="128.8" y="131.6">H5</text>
<text x="39.9" y="134.1">T5</text>
<text x="39.9" y="136.7">R7</text>
<text x="128.8" y="134.1">H4</text>
<text x="128.8" y="136.7">J2</text>
<text x="39.9" y="139.2">R6</text>
<text x="39.9" y="141.7">U7</text>
<text x="128.8" y="139.2">J1</text>
<text x="128.8" y="141.7">H6</text>
<text x="39.9" y="144.3">U6</text>
<text x="39.9" y="146.8">P7</text>
<text x="128.8" y="144.3">G6</text>
<text x="128.8" y="146.8">J5</text>
<text x="7.9" y="152">XC7S50-CSGA324</text>
<text x="7.9" y="154.6">CSGA324</text>
<text x="91.5" y="154.3">XC7S50-CSGA324</text>
<text x="91.5" y="151.8">CSGA324</text>
<text x="25.4" y="156.8">DDRCheck done by tz61</text>
</g>
<g font-size="2.3" fill="#cc8006">
<text x="18.6" y="19.7">BANK34</text>
<text x="105.5" y="19.7">BANK35</text>
</g>
<g font-size="2.3" fill="#00c">
<text x="28" y="23.8">IO_0_34</text>
<text x="116.9" y="23.8">IO_0_35</text>
<text x="21.6" y="26.4">IO_L1P_T0_34</text>
<text x="21.6" y="28.9">IO_L1N_T0_34</text>
<text x="104.2" y="26.4">IO_L1P_T0_AD4P_35</text>
<text x="104.2" y="28.9">IO_L1N_T0_AD4N_35</text>
<text x="21.6" y="31.5">IO_L2P_T0_34</text>
<text x="21.6" y="34">IO_L2N_T0_34</text>
<text x="102.9" y="31.5">IO_L2P_T0_AD12P_35</text>
<text x="102.9" y="34">IO_L2N_T0_AD12N_35</text>
<text x="16.6" y="36.5">IO_L3P_T0_DQS_34</text>
<text x="16.6" y="39.1">IO_L3N_T0_DQS_34</text>
<text x="21.6" y="41.6">IO_L4P_T0_34</text>
<text x="99.1" y="36.5">IO_L3P_T0_DQS_AD5P_35</text>
<text x="99.1" y="39.1">IO_L3N_T0_DQS_AD5N_35</text>
<text x="110.5" y="41.6">IO_L4P_T0_35</text>
<text x="21.6" y="44.2">IO_L4N_T0_34</text>
<text x="21.6" y="46.7">IO_L5P_T0_34</text>
<text x="102.9" y="46.7">IO_L5P_T0_AD13P_35</text>
<text x="110.5" y="44.2">IO_L4N_T0_35</text>
<text x="21.6" y="49.2">IO_L5N_T0_34</text>
<text x="21.6" y="51.8">IO_L6P_T0_34</text>
<text x="102.9" y="49.2">IO_L5N_T0_AD13N_35</text>
<text x="110.5" y="51.8">IO_L6P_T0_35</text>
<text x="15.3" y="54.3">IO_L6N_T0_VREF_34</text>
<text x="21.6" y="56.9">IO_L7P_T1_34</text>
<text x="21.6" y="59.4">IO_L7N_T1_34</text>
<text x="104.2" y="54.3">IO_L6N_T0_VREF_35</text>
<text x="104.2" y="56.9">IO_L7P_T1_AD6P_35</text>
<text x="104.2" y="59.4">IO_L7N_T1_AD6N_35</text>
<text x="21.6" y="61.9">IO_L8P_T1_34</text>
<text x="21.6" y="64.5">IO_L8N_T1_34</text>
<text x="102.9" y="61.9">IO_L8P_T1_AD14P_35</text>
<text x="102.9" y="64.5">IO_L8N_T1_AD14N_35</text>
<text x="16.6" y="67">IO_L9P_T1_DQS_34</text>
<text x="16.6" y="69.6">IO_L9N_T1_DQS_34</text>
<text x="99.1" y="67">IO_L9P_T1_DQS_AD7P_35</text>
<text x="99.1" y="69.6">IO_L9N_T1_DQS_AD7N_35</text>
<text x="14" y="77.2">IO_L11P_T1_SRCC_34</text>
<text x="20.4" y="72.1">IO_L10P_T1_34</text>
<text x="20.4" y="74.6">IO_L10N_T1_34</text>
<text x="101.6" y="72.1">IO_L10P_T1_AD15P_35</text>
<text x="101.6" y="74.6">IO_L10N_T1_AD15N_35</text>
<text x="102.9" y="77.2">IO_L11P_T1_SRCC_35</text>
<text x="176.6" y="77.2">VDD</text>
<text x="185.5" y="77.2">STBY#</text>
<text x="14" y="79.7">IO_L11N_T1_SRCC_34</text>
<text x="14" y="82.3">IO_L12P_T1_MRCC_34</text>
<text x="102.9" y="79.7">IO_L11N_T1_SRCC_35</text>
<text x="102.9" y="82.3">IO_L12P_T1_MRCC_35</text>
<text x="176.6" y="82.3">OUT</text>
<text x="188" y="82.3">GND</text>
<text x="14" y="84.8">IO_L12N_T1_MRCC_34</text>
<text x="14" y="87.3">IO_L13P_T2_MRCC_34</text>
<text x="14" y="89.9">IO_L13N_T2_MRCC_34</text>
<text x="102.9" y="84.8">IO_L12N_T1_MRCC_35</text>
<text x="102.9" y="87.3">IO_L13P_T2_MRCC_35</text>
<text x="102.9" y="89.9">IO_L13N_T2_MRCC_35</text>
<text x="14" y="92.4">IO_L14P_T2_SRCC_34</text>
<text x="14" y="95">IO_L14N_T2_SRCC_34</text>
<text x="102.9" y="92.4">IO_L14P_T2_SRCC_35</text>
<text x="102.9" y="95">IO_L14N_T2_SRCC_35</text>
<text x="15.3" y="97.5">IO_L15P_T2_DQS_34</text>
<text x="15.3" y="100">IO_L15N_T2_DQS_34</text>
<text x="104.2" y="97.5">IO_L15P_T2_DQS_35</text>
<text x="104.2" y="100">IO_L15N_T2_DQS_35</text>
<text x="20.4" y="102.6">IO_L16P_T2_34</text>
<text x="20.4" y="105.1">IO_L16N_T2_34</text>
<text x="20.4" y="107.7">IO_L17P_T2_34</text>
<text x="109.3" y="102.6">IO_L16P_T2_35</text>
<text x="109.3" y="105.1">IO_L16N_T2_35</text>
<text x="109.3" y="107.7">IO_L17P_T2_35</text>
<text x="20.4" y="110.2">IO_L17N_T2_34</text>
<text x="20.4" y="112.7">IO_L18P_T2_34</text>
<text x="109.3" y="110.2">IO_L17N_T2_35</text>
<text x="109.3" y="112.7">IO_L18P_T2_35</text>
<text x="20.4" y="115.3">IO_L18N_T2_34</text>
<text x="20.4" y="117.8">IO_L19P_T3_34</text>
<text x="109.3" y="115.3">IO_L18N_T2_35</text>
<text x="109.3" y="117.8">IO_L19P_T3_35</text>
<text x="14" y="120.4">IO_L19N_T3_VREF_34</text>
<text x="20.4" y="122.9">IO_L20P_T3_34</text>
<text x="20.4" y="125.4">IO_L20N_T3_34</text>
<text x="102.9" y="120.4">IO_L19N_T3_VREF_35</text>
<text x="109.3" y="122.9">IO_L20P_T3_35</text>
<text x="109.3" y="125.4">IO_L20N_T3_35</text>
<text x="15.3" y="128">IO_L21P_T3_DQS_34</text>
<text x="15.3" y="130.5">IO_L21N_T3_DQS_34</text>
<text x="104.2" y="128">IO_L21P_T3_DQS_35</text>
<text x="104.2" y="130.5">IO_L21N_T3_DQS_35</text>
<text x="20.4" y="133.1">IO_L22P_T3_34</text>
<text x="20.4" y="135.6">IO_L22N_T3_34</text>
<text x="109.3" y="133.1">IO_L22P_T3_35</text>
<text x="109.3" y="135.6">IO_L22N_T3_35</text>
<text x="20.4" y="138.1">IO_L23P_T3_34</text>
<text x="20.4" y="140.7">IO_L23N_T3_34</text>
<text x="20.4" y="143.2">IO_L24P_T3_34</text>
<text x="109.3" y="138.1">IO_L23P_T3_35</text>
<text x="109.3" y="140.7">IO_L23N_T3_35</text>
<text x="109.3" y="143.2">IO_L24P_T3_35</text>
<text x="20.4" y="145.8">IO_L24N_T3_34</text>
<text x="26.7" y="148.3">IO_25_34</text>
<text x="109.3" y="145.8">IO_L24N_T3_35</text>
<text x="115.6" y="148.3">IO_25_35</text>
</g>
<g font-size="2.3" fill="#f00">
<text x="56.4" y="28.6">S7_DDR3_D6</text>
<text x="56.4" y="26.3">S7_DDR3_DM0</text>
<text x="147.9" y="26">S7_SW15</text>
<text x="147.9" y="28.6">S7_SW13</text>
<text x="56.4" y="31.1">S7_DDR3_D2</text>
<text x="56.4" y="33.7">S7_DDR3_D0</text>
<text x="147.9" y="31.4">S7_D0_SEG3</text>
<text x="147.9" y="33.9">S7_D0_SEG7</text>
<text x="56.4" y="41.3">S7_DDR3_D7</text>
<text x="56.4" y="36.4">S7_DDR3_DQS_P0</text>
<text x="56.4" y="39">S7_DDR3_DQS_N0</text>
<text x="147.9" y="38.7">S7_SW12</text>
<text x="147.9" y="41.3">S7_SW14</text>
<text x="147.9" y="36.4">S7_D0_SEG4</text>
<text x="56.4" y="43.8">S7_DDR3_D4</text>
<text x="56.4" y="46.4">S7_DDR3_D3</text>
<text x="147.9" y="43.8">S7_SW11</text>
<text x="147.9" y="46.6">S7_D0_SEG0</text>
<text x="56.4" y="48.9">S7_DDR3_D1</text>
<text x="56.4" y="51.4">S7_DDR3_D5</text>
<text x="56.4" y="54">S7_DDR3_RST</text>
<text x="147.9" y="49.1">S7_D0_SEG5</text>
<text x="147.9" y="51.7">S7_D1_SEG6</text>
<text x="56.4" y="59.1">S7_DDR3_D15</text>
<text x="56.4" y="56.8">S7_DDR3_DM1</text>
<text x="147.9" y="54.2">S7_D0_SEG2</text>
<text x="147.9" y="56.8">S7_D0_SEG6</text>
<text x="147.9" y="59.3">S7_D0_SEG1</text>
<text x="56.4" y="61.6">S7_DDR3_D9</text>
<text x="56.4" y="64.1">S7_DDR3_D11</text>
<text x="147.9" y="61.8">S7_D0_AN2</text>
<text x="147.9" y="64.4">S7_D0_AN3</text>
<text x="56.4" y="66.9">S7_DDR3_DQS_P1</text>
<text x="56.4" y="69.5">S7_DDR3_DQS_N1</text>
<text x="56.4" y="71.8">S7_DDR3_D8</text>
<text x="147.9" y="66.7">S7_SW10</text>
<text x="147.9" y="69.2">S7_SW9</text>
<text x="147.9" y="71.8">S7_Bank35_IO_10P</text>
<text x="56.4" y="74.3">S7_DDR3_D13</text>
<text x="56.4" y="76.8">S7_DDR3_D14</text>
<text x="147.9" y="76.8">S7_SW7</text>
<text x="147.9" y="74.3">S7_Bank35_IO_10N</text>
<text x="56.4" y="79.4">S7_DDR3_D10</text>
<text x="56.4" y="81.9">S7_DDR3_D12</text>
<text x="147.9" y="79.4">S7_SW8</text>
<text x="56.4" y="87.2">S7_DDR3_BA2</text>
<text x="56.4" y="89.8">S7_DDR3_WE</text>
<text x="147.9" y="87.2">S7_D1_SEG4</text>
<text x="147.9" y="89.8">S7_D1_AN0</text>
<text x="147.9" y="84.5">S7_Bank35_IO_12N</text>
<text x="56.4" y="94.9">S7_DDR3_CAS</text>
<text x="56.4" y="92.3">S7_DDR3_A5</text>
<text x="147.9" y="92.1">S7_SW4</text>
<text x="147.9" y="94.6">S7_SW6</text>
<text x="56.4" y="99.9">S7_DDR3_RAS</text>
<text x="56.4" y="97.4">S7_DDR3_A10</text>
<text x="147.9" y="97.4">S7_D1_SEG0</text>
<text x="147.9" y="99.9">S7_D1_AN1</text>
<text x="56.4" y="105">S7_DDR3_BA0</text>
<text x="56.4" y="102.5">S7_DDR3_A0</text>
<text x="56.4" y="107.6">S7_DDR3_A6</text>
<text x="147.9" y="102.2">S7_SW3</text>
<text x="147.9" y="104.8">S7_SW5</text>
<text x="147.9" y="107.6">S7_D1_SEG1</text>
<text x="56.4" y="110.1">S7_DDR3_BA1</text>
<text x="56.4" y="112.6">S7_DDR3_A1</text>
<text x="147.9" y="112.4">S7_SW1</text>
<text x="147.9" y="110.1">S7_D1_AN2</text>
<text x="56.4" y="115.2">S7_DDR3_A3</text>
<text x="56.4" y="117.7">S7_DDR3_A2</text>
<text x="147.9" y="114.9">S7_SW2</text>
<text x="147.9" y="117.7">S7_D1_SEG7</text>
<text x="56.4" y="120.3">S7_DDR3_A11</text>
<text x="56.4" y="122.8">S7_DDR3_A13</text>
<text x="56.4" y="125.3">S7_DDR3_A12</text>
<text x="147.9" y="125.1">S7_BTN3</text>
<text x="147.9" y="120.3">S7_D1_SEG2</text>
<text x="147.9" y="122.8">S7_D1_SEG5</text>
<text x="56.4" y="127.9">S7_DDR3_CKP</text>
<text x="56.4" y="130.4">S7_DDR3_CKN</text>
<text x="147.9" y="130.2">S7_SW0</text>
<text x="147.9" y="127.6">S7_BTN2</text>
<text x="56.4" y="135.5">S7_DDR3_CKE</text>
<text x="56.4" y="133">S7_DDR3_A4</text>
<text x="147.9" y="137.8">S7_BTN0</text>
<text x="147.9" y="133">S7_D1_AN3</text>
<text x="147.9" y="135.5">S7_D1_SEG3</text>
<text x="56.4" y="138">S7_DDR3_A8</text>
<text x="56.4" y="140.6">S7_DDR3_A14</text>
<text x="56.4" y="143.1">S7_DDR3_A7</text>
<text x="147.9" y="140.3">S7_BTN1</text>
<text x="147.9" y="143.1">S7_D0_AN1</text>
<text x="56.4" y="145.7">S7_DDR3_A9</text>
<text x="56.4" y="148.2">S7_DDR3_ODT</text>
<text x="147.9" y="145.7">S7_D0_AN0</text>
</g>
<g font-size="2.3" fill="#0ff">
<text x="205.8" y="72.5">100nF</text>
<text x="157.5" y="80.6">0R</text>
</g>
<g font-size="1.8">
<text x="31.7" y="1.9">5</text>
<text x="90.1" y="1.9">4</text>
<text x="148.5" y="1.9">3</text>
<text x="206.8" y="1.9">2</text>
<text x="265.2" y="1.9">1</text>
<text x=".7" y="29.8">D</text>
<text x="295.1" y="29.8">D</text>
<text x=".7" y="80.9">C</text>
<text x="295.1" y="80.9">C</text>
<text x=".7" y="132.1">B</text>
<text x="295.1" y="132.1">B</text>
<text x=".7" y="183.3">A</text>
<text x="295.1" y="183.3">A</text>
<text x="252" y="189.9">Designed by: tz61@illinois.edu</text>
<text x="252" y="194.9">Date: Monday, November 11, 2024</text>
<text x="252" y="197.5">Rev:</text>
<text x="252" y="192.4">Reviewed by: Tongning Zhang</text>
<text x="256.8" y="197.5">v0.1</text>
<text x="252" y="200">Sheet:6 of25</text>
<text x="252" y="202.6">File: XC7S50Main</text>
<text x="31.7" y="209.2">5</text>
<text x="90.1" y="209.2">4</text>
<text x="148.5" y="209.2">3</text>
<text x="206.8" y="209.2">2</text>
<text x="252" y="205">Project:12.S7_BANK34/35/DDRCLK</text>
<text x="265.2" y="209.2">1</text>
</g>
</svg>
